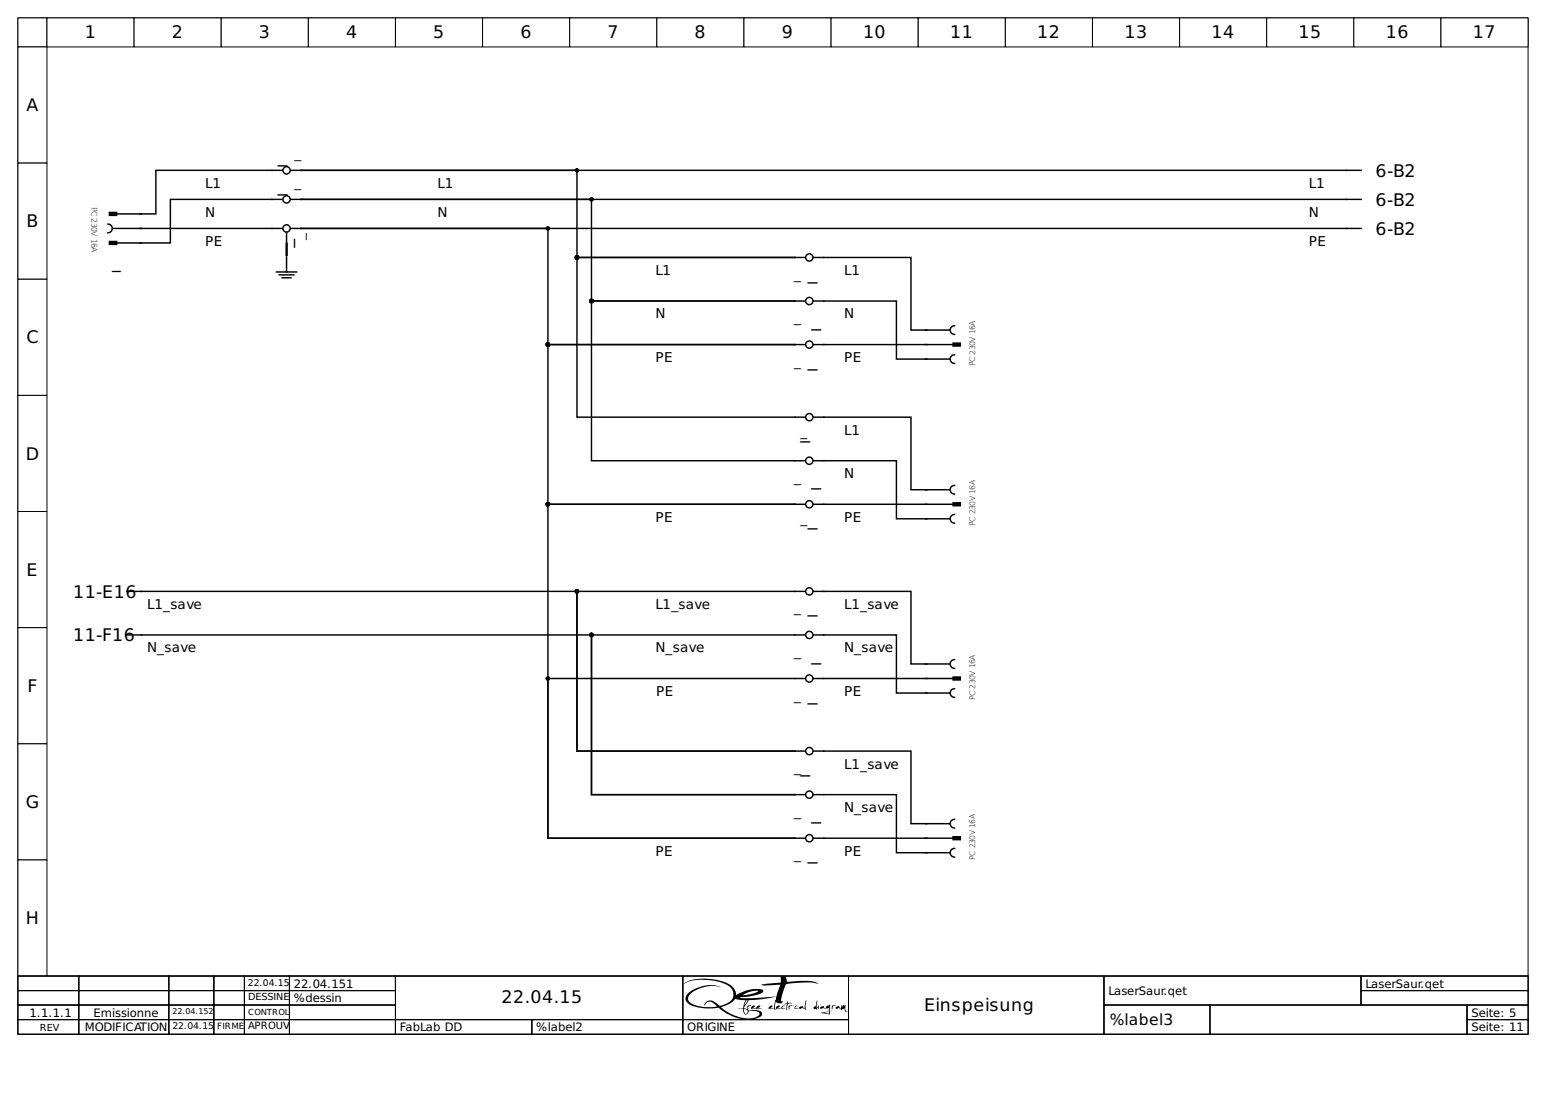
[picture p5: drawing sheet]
<svg xmlns="http://www.w3.org/2000/svg" width="297mm" height="210mm" viewBox="0 0 297 210" stroke-linecap="round" stroke-linejoin="round" font-family="sans-serif">
<path d="M3.4 3.4h290v184.1h-290z" fill="none" stroke="#000" stroke-width=".19"/>
<g fill="#fff" stroke="#000" stroke-width=".19">
<path d="M3.4 3.4h5.6v5.6h-5.6z"/>
<path d="M9 3.4h16.7v5.6h-16.7z"/>
<path d="M25.7 3.4h16.8v5.6h-16.8z"/>
<path d="M42.5 3.4h16.7v5.6h-16.7z"/>
<path d="M59.2 3.4h16.7v5.6h-16.7z"/>
<path d="M75.9 3.4h16.8v5.6h-16.8z"/>
<path d="M92.7 3.4h16.7v5.6h-16.7z"/>
<path d="M109.4 3.4h16.7v5.6h-16.7z"/>
<path d="M126.1 3.4h16.7v5.6h-16.7z"/>
<path d="M142.8 3.4h16.8v5.6h-16.8z"/>
<path d="M159.6 3.4h16.7v5.6h-16.7z"/>
<path d="M176.3 3.4h16.7v5.6h-16.7z"/>
<path d="M193 3.4h16.8v5.6h-16.8z"/>
<path d="M209.8 3.4h16.7v5.6h-16.7z"/>
<path d="M226.5 3.4h16.7v5.6h-16.7z"/>
<path d="M243.2 3.4h16.8v5.6h-16.8z"/>
<path d="M260 3.4h16.7v5.6h-16.7z"/>
<path d="M276.7 3.4h16.7v5.6h-16.7z"/>
<path d="M3.4 9h5.6v22.3h-5.6z"/>
<path d="M3.4 31.3h5.6v22.3h-5.6z"/>
<path d="M3.4 53.6h5.6v22.3h-5.6z"/>
<path d="M3.4 75.9h5.6v22.3h-5.6z"/>
<path d="M3.4 98.2h5.6v22.3h-5.6z"/>
<path d="M3.4 120.5h5.6v22.3h-5.6z"/>
<path d="M3.4 142.8h5.6v22.4h-5.6z"/>
<path d="M3.4 165.2h5.6v22.3h-5.6z"/>
<path d="M3.4 187.5h290v11.1h-290z"/>
<path d="M3.4 187.5h11.7v2.7h-11.7z"/>
</g>
<path d="M3.4 187.5h11.7v2.7h-11.7z" fill="none" stroke="#000" stroke-width=".19"/>
<path d="M15.1 187.5h17.3v2.7h-17.3z" fill="#fff" stroke="#000" stroke-width=".19"/>
<path d="M15.1 187.5h17.3v2.7h-17.3z" fill="none" stroke="#000" stroke-width=".19"/>
<path d="M32.4 187.5h8.7v2.7h-8.7z" fill="#fff" stroke="#000" stroke-width=".19"/>
<path d="M32.4 187.5h8.7v2.7h-8.7z" fill="none" stroke="#000" stroke-width=".19"/>
<path d="M41.1 187.5h5.8v2.7h-5.8z" fill="#fff" stroke="#000" stroke-width=".19"/>
<path d="M41.1 187.5h5.8v2.7h-5.8z" fill="none" stroke="#000" stroke-width=".19"/>
<path d="M46.9 187.5h8.7v2.7h-8.7z" fill="#fff" stroke="#000" stroke-width=".19"/>
<path d="M46.9 187.5h8.7v2.7h-8.7z" fill="none" stroke="#000" stroke-width=".19"/>
<path d="M55.6 187.5h20.3v2.7h-20.3z" fill="#fff" stroke="#000" stroke-width=".19"/>
<path d="M55.6 187.5h20.3v2.7h-20.3z" fill="none" stroke="#000" stroke-width=".19"/>
<path d="M75.9 187.5h55.2v8.3h-55.2z" fill="#fff" stroke="#000" stroke-width=".19"/>
<path d="M75.9 187.5h55.2v8.3h-55.2z" fill="none" stroke="#000" stroke-width=".19"/>
<path d="M131.1 187.5h31.8v8.3h-31.8z" fill="#fff" stroke="#000" stroke-width=".19"/>
<g fill="#000">
<path d="M144.4 193.2l.5-.1a.49 .49 0 0 1-.6 .5 .72 .72 0 0 0 1-.3l.5-.2 .2 .1-.1 .2-.6 .2h1l-.8 .2-.3-.2-.9 .2-.1-.2zM149.1 193.3l.5-.2 .1 .1-.6 .4a.97 .97 0 0 0 1.2-.4h.3a.33 .33 0 0 0-.3 .1 .33 .33 0 0 0-.1 .4l.6-.1a.67 .67 0 0 1-.8 0l-.9 .2-.2-.1zM150.6 192.8l.5-.1v-.4l.2 .3h.5l.3 .1h-.7a.95 .95 0 0 0-.3 1.2l-.1 .1 .1-1.2zM151.5 193l.1 .2 .6-.1a.58 .58 0 0 0-.7 .8l-.1-.5zM152.7 193.2l.3-.1 .2 .1a.37 .37 0 0 0-.5 .4h.7l-.4 .2-.4-.1v-.2zM154.7 192.1v1.3v.1l.1 .1h-.1l.1 .3-.8-.4-.5 .2v-.3l.6-.2 .1 .2 .2 .2zM156.9 192.1l-.1 1.4 .4-.4v.6l-.2-.3-.2 .3 .1 .2-.3-.2h-.4v-.1l.1-.2 .3-.2zM159.8 193.1h.6a.59 .59 0 0 0-.6 .8zM160.5 193.4l.6-.3 .1 .3 .2 .2 .2-.6 .1 .5 .2-.5 .1 .3 .3-.3v1.1l.2 .2 .3-.2-.3 .2a.69 .69 0 0 1-.4-.8 .27 .27 0 0 1-.4 .3l-.2 .2v-.3l-.5-.2-.5 .2z"/>
<path d="M144.4 193.2l-.2 .4 .1 .2 .9-.2 .3 .2 .8-.2h-.9a.45 .45 0 0 0 .5-.4l-.3-.1a1.24 1.24 0 0 1-1.3 .5l.6-.3-.1-.2zM144.4 193.2h.5l-.1 .2-.5 .2 .2 .1 .6-.1 .5-.5 .3 .1a.45 .45 0 0 1-.5 .4h.9l-.8 .2-.3-.2-.9 .2-.1-.2z"/>
<path d="M149.1 193.3l-.2 .4 .2 .1 .9-.2 .4 .2 .4-.2-.6 .1 .2-.4h.3l-.1-.2-.3 .1-.3 .4h-.3h-.6l.5-.2 .1-.2-.1-.1zM149.1 193.3l.3-.2 .3 .1-.1 .2-.5 .2 .2 .1a.63 .63 0 0 0 .9-.5l.3-.1 .2 .2a.35 .35 0 0 0-.5 .4l.6-.1a.67 .67 0 0 1-.8 0l-.9 .2-.2-.1z"/>
<path d="M131.2 189l-.1 .1 .9-.5 .9-.3 1.4-.1h1.5a8.9 8.9 0 0 1 4.2 1.2l.3 .3a1.84 1.84 0 0 1-.9 3.1l-1.3 .3a2.61 2.61 0 0 0-2.1-.9l-.6 .5-.1 .4a1.04 1.04 0 0 1 .8-.7 1.04 1.04 0 0 1 1 .4l.5 .4v.1a8.1 8.1 0 0 1-5-.7l-.5-.7v-.3l.7-.9 .9-.6 2.3-.7h1.3l1.1 .2-1.4-.4a7.1 7.1 0 0 0-3.9 .9 1.81 1.81 0 0 0-1.3 2.2 5.9 5.9 0 0 0 4.3 1.4l1.9-.2 1.7 1.2a6.3 6.3 0 0 0 6.5 .4 .7 .7 0 0 0 0-.8 .7 .7 0 0 0-.7-.3h-1l-.7 .1-.2-.2 .1-.6 .5-.2-.1-.1-.5 .1-.1 .7-.7-.3 1-1.4 2.8-.3 2.5-.4-.5 2.2h-.9l.6-.2 .1-.2-.2-.1-.3 .1-.3 .4v.1l.2 .1 .8-.2 .1 .3h.2l-.1-.4 .2-1.2 .1 .2 .5 .2 .6-.2v-.3l-.2 .1v-.5l.9-2.8 4.3-.3 1.9 .2-.7-.3-.9-.2-4.4 .2-.2-1a.58 .58 0 0 0-.8-.1 .58 .58 0 0 0-.2 .8v.4l-3.8 .4 .7 .2 3-.2-.7 2.3-5.1 .3h-1.4l-.6-.2 2.3-.2 1.4-.3 .7-.4 .1-.5-.8-.2-2 .2-2.3 1-.1-.4a3.7 3.7 0 0 0-3.3-2.4 10.6 10.6 0 0 0-6.2 .3zM131.2 189a7.5 7.5 0 0 1 5.7-.9l2.3 .5a2.77 2.77 0 0 1 2.2 2.5l.7-.4a6.4 6.4 0 0 1 4.3-.6l.1 .4a8 8 0 0 1-4.1 1h-.4l.6 .2h1.4l5.1-.3 .7-2.3-3 .2-.7-.2 3.8-.4v-1l.2-.2a.7 .7 0 0 1 .8 .1 .7 .7 0 0 1 .2 .8v.2l3.4-.2a5 5 0 0 1 2.5 .4l.1 .1-1.4-.2h-1.2l-3.6 .3-.9 2.8v.5l.2-.1v.2l-.3 .3a.7 .7 0 0 1-.9-.4l-.1 .1a1.48 1.48 0 0 0 .1 1.5h-.3l-.1-.3-.8 .2-.2-.1v-.1l.3-.4 .3-.1 .2 .1-.1 .2-.6 .2h.9l.5-2.2-2.5 .4-2.8 .3-1 1.4 .7 .3 .1-.8 .6 .1-.5 .2-.1 .6 .2 .2 1-.1 .9 .1 .5 .2 .1 .4a1.37 1.37 0 0 1-1.4 1l-1.4 .1-1-.1a15.6 15.6 0 0 1-4.7-2.2l-.6 .1a10.4 10.4 0 0 1-3.6-.2l-1-.4-.6-.4-.4-.6 .1-.7a5.4 5.4 0 0 1 4-2.1h1.5l1.2 .4a5.9 5.9 0 0 0-6.1 1.6 1.08 1.08 0 0 0 .8 1.7l2.4 .5 2.2-.1-.8-.7-.6-.2-.6 .2-.3 .5-.2-.1a1.11 1.11 0 0 1 1.4-.9l.6 .3 1 .8 .9-.3 1.1-.6a1.41 1.41 0 0 0 .6-1.2 2.19 2.19 0 0 0-1.9-2.3l-1.9-.5a8 8 0 0 0-5.9 .8zM142.6 191.1l1.5-.7 1-.1h.5a6.5 6.5 0 0 1-2.9 .8zM142.6 191.1l1.8-.2 1.2-.6h-.5l-1 .1zM138.5 193.4a5.3 5.3 0 0 0 2.6-1.5l.1-.1 2 .3-.5 1.5-1.1 .2 1.1-.1a.96 .96 0 0 0 .5 1.1l.5-.5a1.34 1.34 0 0 1 1.4-.1 .66 .66 0 0 1 .7 .6l-.3 .4-.7 .3a7.5 7.5 0 0 1-6-1.8zM138.4 193.4a8.7 8.7 0 0 0 3.9 2 3.9 3.9 0 0 0 3.4-.4l.1-.2a1.11 1.11 0 0 0-1.3-.7l-.7 .1-.4 .5h-.5l-.2-1-1.1 .1 1.1-.2 .5-1.5-2-.3a3.4 3.4 0 0 1-2.5 1.5zM143.4 192.1h.2l-.6 1zM143.3 192.1l-.3 1 .6-1zM142.9 193.7l.6 .3 .1 .3a.37 .37 0 0 1-.2 .3 .37 .37 0 0 1-.4-.1zM142.9 193.7a.73 .73 0 0 0 .4 1l.3-.3v-.3z"/>
<path d="M131.2 189h.1a9.2 9.2 0 0 1 6.1-.6 4.4 4.4 0 0 1 3.3 1.9 1.98 1.98 0 0 1-1.6 2.6l-.9 .3-.6-.5a1.4 1.4 0 0 0-2.4 .2l.1 .2a1.02 1.02 0 0 1 .8-.7 1.02 1.02 0 0 1 1 .4l.5 .4a7 7 0 0 1-5-.6 1.14 1.14 0 0 1 .2-1.9 6.4 6.4 0 0 1 5.6-1.1 5.9 5.9 0 0 0-6.5 1.4 1.35 1.35 0 0 0 1 2.1 13.2 13.2 0 0 0 5.2 .5 7.6 7.6 0 0 0 7.6 1.8 .71 .71 0 0 0 .6-.8 .71 .71 0 0 0-.8-.6h-1l-.7 .1a.59 .59 0 0 1-.1-.6 .59 .59 0 0 1 .5-.4l-.1-.1-.5 .1-.1 .7-.7-.3 1-1.4 2.8-.3 2.5-.4-.1 .6a1.28 1.28 0 0 0-.4 1.2v.4h-.9l.6-.2 .1-.2-.3-.1a.65 .65 0 0 0-.5 .6l.5 .1 .5-.2 .2 .3h.2a1.53 1.53 0 0 1 0-1.6 .79 .79 0 0 0 1.3 .1v-.2l-.3 .1v-.3l.7-2.6a.51 .51 0 0 1 .7-.5 16.1 16.1 0 0 1 5.7 0 5.3 5.3 0 0 0-3.3-.5l-2.7 .2-.1-.5a.59 .59 0 0 0-.7-.7 .59 .59 0 0 0-.4 .9v.4l-3.8 .4 .7 .2 3-.2-.7 2.3-2.9 .2a13.7 13.7 0 0 1-4.1-.1l1.8-.1a4.9 4.9 0 0 0 2.6-.9v-.4a6.5 6.5 0 0 0-5.1 1 2.77 2.77 0 0 0-2.2-2.5 11 11 0 0 0-7.4 0zM142.6 191.1a4.1 4.1 0 0 1 3-.8 6.2 6.2 0 0 1-3 .8zM138.4 193.4a5 5 0 0 0 2.8-1.6l2 .3-.5 1.5-1.1 .2 1.1-.1v.5a.58 .58 0 0 0 .5 .6l.4-.2 .2-.4a2.56 2.56 0 0 1 2 .4 1.33 1.33 0 0 1-1.5 .9 8.2 8.2 0 0 1-5.9-2.1zM143.3 192.1h.2l-.5 1zM142.9 193.7a.59 .59 0 0 1 .7 .7l-.3 .3h-.2l-.2-.4z"/>
<path d="M150.6 192.8h.5l-.1 1 .1 .2 .2-1.2 .8-.1-.3-.1h-.5l-.1-.3-.1 .4zM150.6 192.8l.5-.1 .1-.4 .1 .3h.5l.3 .1h-.7a.95 .95 0 0 0-.3 1.2l-.1 .1 .1-1.2z"/>
<path d="M151.5 193v.9l.1-.6 .6-.2-.6 .1zM151.5 193l.1 .2 .6-.1a.61 .61 0 0 0-.7 .8l-.1-.5z"/>
<path d="M152.7 193.2l-.1 .3v.2l.4 .1 .4-.2h-.7l.1-.3 .4-.1-.3-.1zM152.7 193.2l.2-.1 .3 .1-.4 .1-.1 .3h.7l-.4 .2-.4-.1v-.2z"/>
<path d="M154.7 192.1l-.2 1.5-.3-.1-.1-.3-.5 .1-.1 .4 .5-.2 .8 .4-.1-.2 .1-.1-.1-.1zM154.7 192.1v1.4l.1 .1h-.1l.1 .3-.7-.4-.6 .2a.6 .6 0 0 1 .6-.5l.1 .3 .3 .1z"/>
<path d="M156.9 192.1l-.2 .8a.39 .39 0 0 1-.4 .5l-.1 .3 .7 .2-.1-.2 .2-.3 .2 .4v-.7l-.4 .4zM156.9 192.1l-.1 1.4 .4-.4v.7l-.2-.4-.2 .3 .1 .2-.2-.2h-.5l.1-.3a.39 .39 0 0 0 .4-.5z"/>
<path d="M157.6 193.3l-.1 .3 .1 .1 .5-.2 .3 .2 .8-.2v.7l-1.5 .3 1.6 .3v-.6l.5-.1-.5 .1v-1.3l-.2 .2-.3 .1-.2 .4-.4-.1-.1-.3zM157.6 193.3l.5-.1 .1 .3 .3 .1a.55 .55 0 0 1 .7-.5l.1-.2 .1 .1-.1 1.2 .5-.1-.5 .1v.6l-1.7-.3 1.6-.3v-.7l-.8 .2-.3-.2-.5 .2-.1-.1zM158.3 194.5l.9-.2v.4zM158.3 194.5l.9 .2v-.4z"/>
<path d="M157.5 193.4v.3h.2l.4-.2 .3 .2 .8-.2v.7l-1.6 .3 1.7 .3v-.6l.5-.1-.5 .1 .1-1.2-.1-.1-.1 .1a.62 .62 0 0 0-.7 .6l-.3-.1-.1-.3zM158.3 194.5l.9-.2v.4z"/>
<path d="M159.8 193v.9l.1-.6 .5-.2-.5 .1zM159.8 193l.1 .2 .5-.1v.1a.41 .41 0 0 0-.5 .4l-.1 .3z"/>
<path d="M160.5 193.4v.3l.5-.2 .5 .2v.3l.3-.3 .1 .1 .2-.3 .2 .7 .2 .1 .3-.2-.2 .1a1.06 1.06 0 0 1-.3-1.2l-.3 .3-.1-.3-.2 .5-.1-.5-.2 .6-.2-.1-.1-.4zM160.5 193.4l.6-.2 .1 .3 .2 .1 .2-.6 .1 .5 .2-.5 .1 .4 .3-.4v1.1l.2 .2 .3-.2-.5 .2-.2-.8-.2 .3-.1-.1-.3 .3v-.3l-.5-.2-.5 .2z"/>
</g>
<path d="M131.1 187.5h31.8v8.3h-31.8z" fill="none" stroke="#000" stroke-width=".19"/>
<path d="M162.9 187.5h49.1v11.1h-49.1z" fill="#fff" stroke="#000" stroke-width=".19"/>
<path d="M162.9 187.5h49.1v11.1h-49.1z" fill="none" stroke="#000" stroke-width=".19"/>
<path d="M212 187.5h49.3v5.5h-49.3z" fill="#fff" stroke="#000" stroke-width=".19"/>
<path d="M212 187.5h49.3v5.5h-49.3z" fill="none" stroke="#000" stroke-width=".19"/>
<path d="M261.3 187.5h32.1v2.7h-32.1z" fill="#fff" stroke="#000" stroke-width=".19"/>
<path d="M261.3 187.5h32.1v2.7h-32.1z" fill="none" stroke="#000" stroke-width=".19"/>
<path d="M3.4 190.2h11.7v2.8h-11.7z" fill="#fff" stroke="#000" stroke-width=".19"/>
<path d="M3.4 190.2h11.7v2.8h-11.7z" fill="none" stroke="#000" stroke-width=".19"/>
<path d="M15.1 190.2h17.3v2.8h-17.3z" fill="#fff" stroke="#000" stroke-width=".19"/>
<path d="M15.1 190.2h17.3v2.8h-17.3z" fill="none" stroke="#000" stroke-width=".19"/>
<path d="M32.4 190.2h8.7v2.8h-8.7z" fill="#fff" stroke="#000" stroke-width=".19"/>
<path d="M32.4 190.2h8.7v2.8h-8.7z" fill="none" stroke="#000" stroke-width=".19"/>
<path d="M41.1 190.2h5.8v2.8h-5.8z" fill="#fff" stroke="#000" stroke-width=".19"/>
<path d="M41.1 190.2h5.8v2.8h-5.8z" fill="none" stroke="#000" stroke-width=".19"/>
<path d="M46.9 190.2h8.7v2.8h-8.7z" fill="#fff" stroke="#000" stroke-width=".19"/>
<path d="M46.9 190.2h8.7v2.8h-8.7z" fill="none" stroke="#000" stroke-width=".19"/>
<path d="M55.6 190.2h20.3v2.8h-20.3z" fill="#fff" stroke="#000" stroke-width=".19"/>
<path d="M55.6 190.2h20.3v2.8h-20.3z" fill="none" stroke="#000" stroke-width=".19"/>
<path d="M261.3 190.2h32.1v2.8h-32.1z" fill="#fff" stroke="#000" stroke-width=".19"/>
<path d="M261.3 190.2h32.1v2.8h-32.1z" fill="none" stroke="#000" stroke-width=".19"/>
<path d="M3.4 193h11.7v2.8h-11.7z" fill="#fff" stroke="#000" stroke-width=".19"/>
<path d="M3.4 193h11.7v2.8h-11.7z" fill="none" stroke="#000" stroke-width=".19"/>
<path d="M15.1 193h17.3v2.8h-17.3z" fill="#fff" stroke="#000" stroke-width=".19"/>
<path d="M15.1 193h17.3v2.8h-17.3z" fill="none" stroke="#000" stroke-width=".19"/>
<path d="M32.4 193h8.7v2.8h-8.7z" fill="#fff" stroke="#000" stroke-width=".19"/>
<path d="M32.4 193h8.7v2.8h-8.7z" fill="none" stroke="#000" stroke-width=".19"/>
<path d="M41.1 193h5.8v2.8h-5.8z" fill="#fff" stroke="#000" stroke-width=".19"/>
<path d="M41.1 193h5.8v2.8h-5.8z" fill="none" stroke="#000" stroke-width=".19"/>
<path d="M46.9 193h8.7v2.8h-8.7z" fill="#fff" stroke="#000" stroke-width=".19"/>
<path d="M46.9 193h8.7v2.8h-8.7z" fill="none" stroke="#000" stroke-width=".19"/>
<path d="M55.6 193h20.3v2.8h-20.3z" fill="#fff" stroke="#000" stroke-width=".19"/>
<path d="M55.6 193h20.3v2.8h-20.3z" fill="none" stroke="#000" stroke-width=".19"/>
<path d="M212 193h20.3v5.6h-20.3z" fill="#fff" stroke="#000" stroke-width=".19"/>
<path d="M212 193h20.3v5.6h-20.3z" fill="none" stroke="#000" stroke-width=".19"/>
<path d="M232.3 193h49.4v5.6h-49.4z" fill="#fff" stroke="#000" stroke-width=".19"/>
<path d="M232.3 193h49.4v5.6h-49.4z" fill="none" stroke="#000" stroke-width=".19"/>
<path d="M281.7 193h11.7v2.8h-11.7z" fill="#fff" stroke="#000" stroke-width=".19"/>
<path d="M281.7 193h11.7v2.8h-11.7z" fill="none" stroke="#000" stroke-width=".19"/>
<path d="M3.4 195.8h11.7v2.8h-11.7z" fill="#fff" stroke="#000" stroke-width=".19"/>
<path d="M3.4 195.8h11.7v2.8h-11.7z" fill="none" stroke="#000" stroke-width=".19"/>
<path d="M15.1 195.8h17.3v2.8h-17.3z" fill="#fff" stroke="#000" stroke-width=".19"/>
<path d="M15.1 195.8h17.3v2.8h-17.3z" fill="none" stroke="#000" stroke-width=".19"/>
<path d="M32.4 195.8h8.7v2.8h-8.7z" fill="#fff" stroke="#000" stroke-width=".19"/>
<path d="M32.4 195.8h8.7v2.8h-8.7z" fill="none" stroke="#000" stroke-width=".19"/>
<path d="M41.1 195.8h5.8v2.8h-5.8z" fill="#fff" stroke="#000" stroke-width=".19"/>
<path d="M41.1 195.8h5.8v2.8h-5.8z" fill="none" stroke="#000" stroke-width=".19"/>
<path d="M46.9 195.8h8.7v2.8h-8.7z" fill="#fff" stroke="#000" stroke-width=".19"/>
<path d="M46.9 195.8h8.7v2.8h-8.7z" fill="none" stroke="#000" stroke-width=".19"/>
<path d="M55.6 195.8h20.3v2.8h-20.3z" fill="#fff" stroke="#000" stroke-width=".19"/>
<path d="M55.6 195.8h20.3v2.8h-20.3z" fill="none" stroke="#000" stroke-width=".19"/>
<path d="M75.9 195.8h26.2v2.8h-26.2z" fill="#fff" stroke="#000" stroke-width=".19"/>
<path d="M75.9 195.8h26.2v2.8h-26.2z" fill="none" stroke="#000" stroke-width=".19"/>
<path d="M102.1 195.8h29v2.8h-29z" fill="#fff" stroke="#000" stroke-width=".19"/>
<path d="M102.1 195.8h29v2.8h-29z" fill="none" stroke="#000" stroke-width=".19"/>
<path d="M131.1 195.8h31.8v2.8h-31.8z" fill="#fff" stroke="#000" stroke-width=".19"/>
<path d="M131.1 195.8h31.8v2.8h-31.8z" fill="none" stroke="#000" stroke-width=".19"/>
<path d="M281.7 195.8h11.7v2.8h-11.7z" fill="#fff" stroke="#000" stroke-width=".19"/>
<path d="M281.7 195.8h11.7v2.8h-11.7z" fill="none" stroke="#000" stroke-width=".19"/>
<g fill="none" stroke="#000" stroke-width=".28">
<path d="M54.2 32.7h-24.3v8.4h-3M54.2 38.3h-21.5v8.4h-5.8M55.9 32.7h1.9M55.9 38.3h1.9M57.8 32.7h53v16.7h41.8M57.8 32.7h203.5M57.8 38.3h55.8v19.5h39M261.3 38.3h-203.5M20.7 43a.84 .84 0 0 1 .9 .9 .84 .84 0 0 1-.9 .8M21.6 43.9h5.5M22.4 46.7h4.7M22.4 41.1h4.7"/>
<path d="M26.9 43.9h27.3M53.1 52.2h3.9M53.6 52.8h2.8M54.2 53.3h1.7M55 44.7v4.5M55 49.4v2.8M55.9 43.9h1.9M57.8 43.9h47.4v22.3h47.4M57.8 43.9h203.5M152.6 57.8h-39v30.7h41M152.6 49.4h-41.8v30.7h43.8M152.6 57.8h2"/>
<path d="M152.6 49.4h2M156.2 57.8h15.9v11.2h5.9M156.2 49.4h18.7v14h3.1M152.6 66.2h-47.4v30.6h47.4M152.6 66.2h2M177.7 66.2h5.3M177.7 63.4h4.7M177.7 69h4.7M178 66.2h-21.8M183.3 68.1a.84 .84 0 0 0-.9 .9 .84 .84 0 0 0 .9 .8M183.3 62.5a.84 .84 0 0 0-.9 .9 .84 .84 0 0 0 .9 .8M152.6 96.8h-47.4v64.2h47.4"/>
<path d="M152.6 96.8h2M156.2 80.1h18.7v14h3.1M156.2 96.8h21.8M156.2 88.5h15.9v11.1h5.9M177.7 96.8h5.3M177.7 94.1h4.7M177.7 99.6h4.7M183.3 98.8a.84 .84 0 0 0-.9 .8 .84 .84 0 0 0 .9 .9M183.3 93.2a.84 .84 0 0 0-.9 .9 .84 .84 0 0 0 .9 .8M24.4 113.6h86.4v30.6h41.8M154.6 113.6h-43.8v30.6h41.8M156.2 113.6h18.7v13.9h3.1"/>
<path d="M24.4 121.9h89.2v30.7h39M154.6 121.9h-41v30.7h39M154.6 130.3h-49.4v30.7h47.4M156.2 121.9h15.9v11.2h5.9M177.7 130.3h5.3M177.7 127.5h4.7M177.7 133.1h4.7M178 130.3h-21.8M183.3 132.3a.84 .84 0 0 0-.9 .8 .84 .84 0 0 0 .9 .8M183.3 126.7a.84 .84 0 0 0-.9 .8 .84 .84 0 0 0 .9 .8M152.6 144.2h2M152.6 152.6h2"/>
<path d="M156.2 152.6h15.9v11.2h5.9M156.2 144.2h18.7v14h3.1M177.7 158.2h4.7M183.3 157.3a.84 .84 0 0 0-.9 .9 .84 .84 0 0 0 .9 .8M152.6 161h2M177.7 161h5.3M177.7 163.8h4.7M178 161h-21.8M183.3 162.9a.84 .84 0 0 0-.9 .9 .84 .84 0 0 0 .9 .8"/>
<circle cx="55" cy="38.3" r=".7"/>
<circle cx="55" cy="32.7" r=".7"/>
<circle cx="55" cy="43.9" r=".7"/>
<circle cx="155.4" cy="57.8" r=".7"/>
<circle cx="155.4" cy="49.4" r=".7"/>
<circle cx="155.4" cy="66.2" r=".7"/>
<circle cx="155.4" cy="80.1" r=".7"/>
<circle cx="155.4" cy="96.8" r=".7"/>
<circle cx="155.4" cy="88.5" r=".7"/>
<circle cx="155.4" cy="113.6" r=".7"/>
<circle cx="155.4" cy="121.9" r=".7"/>
<circle cx="155.4" cy="130.3" r=".7"/>
<circle cx="155.4" cy="144.2" r=".7"/>
<circle cx="155.4" cy="152.6" r=".7"/>
<circle cx="155.4" cy="161" r=".7"/>
</g>
<g fill="#000" stroke="#000" stroke-width=".28">
<path d="M21 46.4h1.4v.5h-1.4z" fill-rule="evenodd"/>
<path d="M21 40.8h1.4v.6h-1.4z" fill-rule="evenodd"/>
<path d="M183 65.9h1.4v.6h-1.4z" fill-rule="evenodd"/>
<path d="M183 96.6h1.4v.5h-1.4z" fill-rule="evenodd"/>
<path d="M183 130h1.4v.6h-1.4z" fill-rule="evenodd"/>
<path d="M183 160.7h1.4v.5h-1.4z" fill-rule="evenodd"/>
<circle cx="110.8" cy="32.7" r=".28"/>
<circle cx="113.6" cy="38.3" r=".28"/>
<circle cx="105.2" cy="43.9" r=".28"/>
<circle cx="110.8" cy="49.4" r=".28"/>
<circle cx="113.6" cy="57.8" r=".28"/>
<circle cx="105.2" cy="66.2" r=".28"/>
<circle cx="105.2" cy="96.8" r=".28"/>
<circle cx="110.8" cy="113.6" r=".28"/>
<circle cx="105.2" cy="130.3" r=".28"/>
<circle cx="113.6" cy="121.9" r=".28"/>
</g>
<g font-size="3.7">
<text x="53.3" y="31.2">_</text>
<text x="53.3" y="36.8">_</text>
<text x="155.1" y="53.5">_</text>
<text x="155.8" y="62.5">_</text>
<text x="155.1" y="70.2">_</text>
<text x="153.7" y="84.2">_</text>
<text x="155.8" y="93.2">_</text>
<text x="155.1" y="100.9">_</text>
<text x="155.1" y="117.6">_</text>
<text x="155.8" y="126.7">_</text>
<text x="155.1" y="134.3">_</text>
<text x="153.7" y="148.3">_</text>
<text x="155.8" y="157.3">_</text>
<text x="155.1" y="165">_</text>
</g>
<g font-size="3.3">
<text x="16.3" y="7.3">1</text>
<text x="33" y="7.3">2</text>
<text x="49.7" y="7.3">3</text>
<text x="66.5" y="7.3">4</text>
<text x="83.2" y="7.3">5</text>
<text x="99.9" y="7.3">6</text>
<text x="116.6" y="7.3">7</text>
<text x="133.4" y="7.3">8</text>
<text x="150.1" y="7.3">9</text>
<text x="165.7" y="7.3">10</text>
<text x="182.4" y="7.3">11</text>
<text x="199.2" y="7.3">12</text>
<text x="215.9" y="7.3">13</text>
<text x="232.6" y="7.3">14</text>
<text x="249.4" y="7.3">15</text>
<text x="266.1" y="7.3">16</text>
<text x="282.8" y="7.3">17</text>
<text x="5.1" y="21.3">A</text>
<text x="264.1" y="34">6-B2</text>
<text x="264.1" y="39.5">6-B2</text>
<text x="5.1" y="43.6">B</text>
<text x="57.3" y="45.8" transform="rotate(90 57.3 45.8)">_</text>
<text x="264.1" y="45.1">6-B2</text>
<text x="21.6" y="51.4">_</text>
<text x="5.1" y="66">C</text>
<text x="5" y="88.3">D</text>
<text x="5.1" y="110.6">E</text>
<text x="14" y="114.8">11-E16</text>
<text x="14" y="123.2">11-F16</text>
<text x="5.3" y="132.9">F</text>
<text x="5" y="155.2">G</text>
<text x="5" y="177.5">H</text>
<text x="96.3" y="192.6">22.04.15</text>
<text x="177.4" y="194.2">Einspeisung</text>
</g>
<text font-size="3" x="213.1" y="196.9">%label3</text>
<g font-size="2.6">
<text x="56.6" y="30.3">_</text>
<text x="56.6" y="35.9">_</text>
<text x="39.4" y="36.1">L1</text>
<text x="39.4" y="41.6">N</text>
<text x="84" y="36.1">L1</text>
<text x="84" y="41.6">N</text>
<text x="251.3" y="41.6">N</text>
<text x="251.3" y="36.1">L1</text>
<text x="39.4" y="47.2">PE</text>
<text x="58.4" y="46.1" transform="rotate(-90 58.4 46.1)">_</text>
<text x="251.3" y="47.2">PE</text>
<text x="125.8" y="52.8">L1</text>
<text x="152.5" y="53.5">_</text>
<text x="162.1" y="52.8">L1</text>
<text x="125.8" y="61.2">N</text>
<text x="152.5" y="61.9">_</text>
<text x="162.1" y="61.2">N</text>
<text x="125.8" y="69.5">PE</text>
<text x="152.5" y="70.2">_</text>
<text x="162.1" y="69.5">PE</text>
<text x="153.7" y="83.7">_</text>
<text x="162.1" y="83.5">L1</text>
<text x="152.5" y="92.5">_</text>
<text x="162.1" y="91.8">N</text>
<text x="125.8" y="100.2">PE</text>
<text x="153.7" y="100.5">_</text>
<text x="162.1" y="100.2">PE</text>
<text x="28.3" y="116.9">L1_save</text>
<text x="125.8" y="116.9">L1_save</text>
<text x="152.5" y="117.6">_</text>
<text x="162.1" y="116.9">L1_save</text>
<text x="28.3" y="125.3">N_save</text>
<text x="125.8" y="125.3">N_save</text>
<text x="152.5" y="126">_</text>
<text x="162.1" y="125.3">N_save</text>
<text x="126" y="133.6">PE</text>
<text x="152.5" y="134.3">_</text>
<text x="162.1" y="133.6">PE</text>
<text x="152.5" y="148.3">_</text>
<text x="162.1" y="147.6">L1_save</text>
<text x="162.1" y="156">N_save</text>
<text x="152.5" y="156.6">_</text>
<text x="125.8" y="164.3">PE</text>
<text x="152.5" y="165">_</text>
<text x="162.1" y="164.3">PE</text>
</g>
<g font-size="2.2">
<text x="56.4" y="189.7">22.04.151</text>
<text x="212.8" y="191">LaserSaur.qet</text>
<text x="262.2" y="189.7">LaserSaur.qet</text>
<text x="5.7" y="195.2">1.1.1.1</text>
<text x="17.9" y="195.2">Emissionne</text>
<text x="56.4" y="192.5">%dessin</text>
<text x="282.5" y="195.2">Seite: 5</text>
<text x="16.3" y="198">MODIFICATION</text>
<text x="76.8" y="198">FabLab DD</text>
<text x="103" y="198">%label2</text>
<text x="132" y="198">ORIGINE</text>
<text x="282.5" y="198">Seite: 11</text>
</g>
<g font-size="1.9">
<text x="47.6" y="192.1">DESSINE</text>
<text x="47.7" y="197.7">APROUV</text>
<text x="7.6" y="198">REV</text>
</g>
<g font-size="1.8">
<text x="47.6" y="189.3">22.04.15</text>
<text x="33.1" y="197.7">22.04.15</text>
</g>
<text font-size="1.7" x="41.7" y="197.6">FIRME</text>
<text font-size="1.6" x="47.6" y="194.8">CONTROL</text>
<g font-size="1.5">
<text x="17.6" y="39.7" transform="rotate(90 17.6 39.7)">PC 230V 16A</text>
<text x="187.3" y="70.4" transform="rotate(-90 187.3 70.4)">PC 230V 16A</text>
<text x="187.3" y="101" transform="rotate(-90 187.3 101)">PC 230V 16A</text>
<text x="187.3" y="134.5" transform="rotate(-90 187.3 134.5)">PC 230V 16A</text>
<text x="187.3" y="165.2" transform="rotate(-90 187.3 165.2)">PC 230V 16A</text>
<text x="33.1" y="194.8">22.04.152</text>
</g>
</svg>
